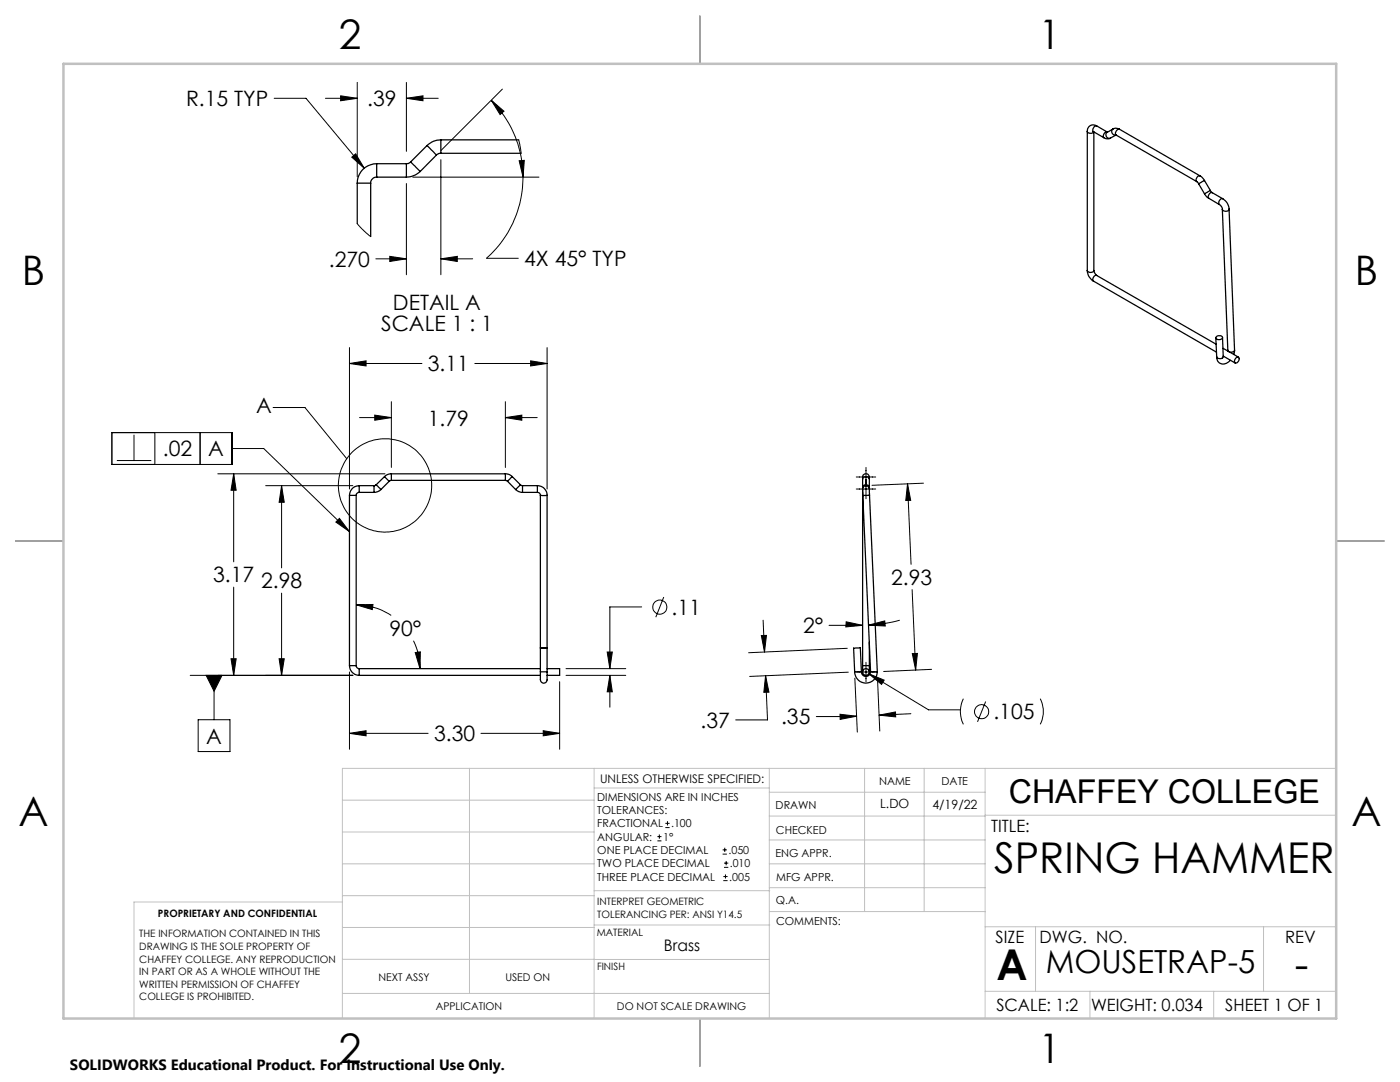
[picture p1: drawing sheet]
<svg xmlns="http://www.w3.org/2000/svg" width="279mm" height="216mm" viewBox="0 0 279 216" stroke-linecap="round" stroke-linejoin="round" font-family="sans-serif">
<g fill="none" stroke="#000" stroke-width=".2">
<path d="M54.7 19.6h6.4l11.6 14M64.9 19.6h6.4M68 19.1l3.3 .5-3.3 .5zM71.3 16.4v18.9M81.1 19.6l3.3-.5v1zM81.1 16.4v13.8M81.1 19.6h6.4M100.3 17.8l-12.3 12.2M70.2 31.4l.8-.7 1.7 2.9zM81.1 36.6v18.2M82.4 35.3h25.2M88 31.9v22.9"/>
<path d="M98 20l2.6 2.2-.8 .7zM98 20a21.9 21.9 0 0 1 6.4 15.3M103.5 27.9l.5 2.7M103.6 32.1l1-.1-.2 3.3zM104.4 35.3a21.8 21.8 0 0 1-7.3 16.2h6.3M71.3 44.6l1.5 1.6 1.2 1M75 51.6h6.1M77.8 51.2l3.3 .4-3.3 .6zM88 51.6l3.3-.4v1zM88 51.6h6.3M69.7 72.5l3.4-.5v1zM69.7 69.4v28.2"/>
<path d="M69.7 72.5h14.5M94.8 72.5h14.4M105.9 72l3.3 .5-3.3 .5zM109.2 69.4v28.2M22.3 86.3h24v6.4h-24zM23.3 91.9h6.9M26.7 86.7v5.2M30.9 86.3v6.4M39.9 86.3v6.4M43.5 94.5h33.3M46.3 89.5h6.3l17.1 16.6M46.6 94.5l.5 3.3h-1z"/>
<path d="M46.6 94.5v17.6M53 96.9h17.4M54.5 81.3h6.4l8.3 10.2M56.2 96.9l.5 3.3h-1zM56.2 96.9v16.4M71.8 83.3h6.3M74.8 82.8l3.3 .5-3.3 .6zM78.1 80.2v13.1M100.9 83.3l3.2-.5v1.1zM100.9 80.2v13.1M100.9 83.3h6.3M170.9 97.6h3.9"/>
<path d="M170.9 95.2h3.9M172.8 93.3v6.2M181.1 96.6l.7 3.2-1 .1zM181.1 96.6l.7 16M184.3 96.4l-10.3 .4M46.6 117.2v17.6M56.2 118.4v16.4M67.7 103.4l2 2.7-2.7-1.9zM132.5 119.1l-1.6 4.1M182 117.7l.7 16M41.1 134.8h3.2l-1.6 3.1zM42.7 134.8v8.8"/>
<path d="M46.1 131.4h1l-.5 3.4zM55.7 131.4h1l-.5 3.4zM69.7 134.1v15.4M70.4 134.8h-32.4M71.1 120.7l3.3-.1-.1 1zM71.1 120.7a13 13 0 0 1 7 2.1M82.5 127.8a12.5 12.5 0 0 1 1.3 5.6M82.9 130.2l1-.1-.1 3.3zM111.7 136v13.5M113 134.8h11.9M113 133.4h11.9M121.2 130.1h1l-.5 3.3z"/>
<path d="M121.7 134.8l.5 3.2h-1zM121.7 134.8v6.3M128.1 121.1h-6.4v12.3M151.9 126.8h1.1l-.4 3.3zM152.3 123.8l.3 6.3M152.8 134.8l.7 3.3h-1.1zM152.8 134.8l.4 8.9h-6.4M165.5 124.8h6.7M168.9 124.1l3.3 .7-3.4 .3zM169.1 129.4l-19.7 .8M169.3 134.1l-19.7 .9M170.6 135.3l.5 10.8"/>
<path d="M170.9 134.1h3.9M172.8 132.2v3.8M173.3 124.7l3.3-.8 .1 1zM173.4 134.4l3.1 1.3-.6 .9zM173.4 134.4l11.9 7.2h6.4M175.1 135.3l.5 10.6M179.6 123.8a28.3 28.3 0 0 1-6.3 .9M182.1 130.4h1l-.4 3.3zM185.9 133.6l-9.5 .4M192.3 139.4a5.7 5.7 0 0 0 0 5.1M196.7 140l-1.6 4M207.6 139.4a5.7 5.7 0 0 1 0 5.1"/>
<path d="M39.5 143.6h6.4v6.4h-6.4zM69.7 146.3l3.4-.5v1zM69.7 146.3h15.7M96 146.3h15.7M108.4 145.8l3.3 .5-3.3 .5zM167.6 142.5l3.4 .4-3.3 .6zM171 142.9l-8.1 .1M175.4 142.7l3.3-.6 .1 1zM181.8 142.4l-6.4 .3M131.2 167.8h.8M131.2 166.9h.8M131.6 166.5v.9"/>
<path d="M132.8 165.1h.8M132.8 164.3h.8M133.2 163.9v.8M144.2 170.4h.9M144.2 169.6h.9M144.4 175.7h.8M144.4 174.9h.8M144.5 173.1h.8M144.5 172.2h.8M144.6 169.2v.8M144.8 174.5v.8M144.9 171.8v.8"/>
<circle cx="76.8" cy="96.9" r="9.3"/>
<circle cx="131.7" cy="121.2" r="1.41"/>
<circle cx="195.9" cy="142" r="1.41"/>
</g>
<g fill="none" stroke="#000" stroke-width=".25">
<path d="M139.7 3.2v9.5M71.3 36.5h2.7M71.3 36.5v8.1M74 36.5v10.7M75.2 35.3a1.2 1.2 0 0 0-1.2 1.2M75.2 32.7a3.9 3.9 0 0 0-3.9 3.8M75.2 32.7v2.6M75.2 32.7h5.9M75.2 35.3h5.9M81.1 32.7v2.6M82 32.3l-.4 .3-.5 .1M82 32.3l1.9 1.9"/>
<path d="M83.9 34.2a4.3 4.3 0 0 1-2.8 1.1M85.2 29l1.9 1.9M85.2 29l-3.2 3.3M87.1 30.9l-3.2 3.3M88 30.6l-.5 .1-.4 .2M88 27.9a3.8 3.8 0 0 0-2.8 1.1M88 27.9v2.7M88 27.9h15.5M88 30.6h16M217 26.2a.8 .8 0 0 0 1.3 .1M217 26.2v27.8M218.1 26.2l.1 .1"/>
<path d="M218.2 26.3l2.1 1.2M218.3 26.4v27.6M218.9 25.1a1.2 1.2 0 0 0-1.3 0 1.2 1.2 0 0 0-.6 1.1M218.9 25.1a.79 .79 0 0 0-.7 1.2M218.9 25.1l2.1 1.3M220.3 27.5l.5 .2 .8-.1M221 26.4h.1M221 26.4a.75 .75 0 0 0-.7 1.1M222.1 25.8l.6-.2 .7 .2M222.1 25.8a.69 .69 0 0 0-.2 .8 .69 .69 0 0 0 .8 .4M222.1 25.8l-1.2 .6a.67 .67 0 0 0-.1 .9 .67 .67 0 0 0 .8 .3M222.7 26.9v.1"/>
<path d="M222.7 27l-1.1 .6M222.7 27l16.1 9.2M223.4 25.8a.79 .79 0 0 0-.7 1.2M223.4 25.8l16.1 9.3M238.8 36.2l.4 .5M239.2 36.7l1.2 2M239.5 35.1l.9 .9M239.5 35.1a.75 .75 0 0 0-.7 1.1M240.4 38.7l.4 .5 .5 .4M240.4 36l-1.2 .7M240.4 36l1.1 2M241.3 39.6l2 1.2"/>
<path d="M241.5 38l.4 .5M241.5 38l-1.1 .7M241.9 38.5a.75 .75 0 0 0-.6 1.1M241.9 38.5l2.1 1.2M244 39.7a2.54 2.54 0 0 1 1.3 2M244 39.7a.77 .77 0 0 0-.7 1.1M217 54a2.46 2.46 0 0 0 1.2 2.1M217 54a.74 .74 0 0 0 1.3 0M218.2 56.1l24.6 14.2M218.3 54l.6 1M218.9 55a.75 .75 0 0 0-.7 1.1M218.9 55l23.8 13.7"/>
<path d="M243.3 40.8l.5 .4 .1 .6M243.9 41.8l1.1 28.1M245.3 41.7a.75 .75 0 0 1-.7 .5 .75 .75 0 0 1-.7-.4M245.3 41.7l1.1 28.2M242.6 67.4l.2 3.8M242.7 67.3a.77 .77 0 0 1 1.3 .1 .72 .72 0 0 1-.7 .4 .72 .72 0 0 1-.6-.5zM242.8 71.2a1.39 1.39 0 0 0 .9 1.4 1.39 1.39 0 0 0 1.6-.5l.2-.2M244 67.3l.1 3.9a.71 .71 0 0 1-.6 .4 .71 .71 0 0 1-.7-.4M244.1 69.5l3.1 1.8M244.1 71l2.4 1.4M245 69.9v.2M246.4 69.9l-.2 .8"/>
<path d="M246.4 69.9a.75 .75 0 0 1-.7 .4 .75 .75 0 0 1-.7-.4M246.7 71.4a.36 .36 0 0 1 .6-.1 .36 .36 0 0 1 0 .6 .56 .56 0 0 1-.9 .4v-.4zM69.7 98.8h1.4M69.7 98.8v34M71.1 98.8v34M71.7 98.2a.6 .6 0 0 0-.6 .6M71.7 96.9a1.93 1.93 0 0 0-2 1.9M71.7 96.9v1.3M71.7 96.9h2.9M71.7 98.2h2.9M74.6 96.9v1.3M75.1 96.7l-.5 .2"/>
<path d="M75.1 96.7l.9 1M76 97.7a1.91 1.91 0 0 1-1.4 .5M76.7 95.1l1 .9M76.7 95.1l-1.6 1.6M77.7 96l-1.7 1.7M78.1 95.8l-.4 .2M78.1 94.5a1.91 1.91 0 0 0-1.4 .6M78.1 94.5v1.3M78.1 94.5h22.8M78.1 95.8h22.8M100.9 95.8l.4 .2M100.9 94.5a1.91 1.91 0 0 1 1.3 .6"/>
<path d="M100.9 94.5v1.3M101.3 96l1.6 1.7M102.2 95.1l-.9 .9M102.2 95.1l1.7 1.6M102.9 97.7a1.91 1.91 0 0 0 1.4 .5M103.9 96.7l.4 .2M103.9 96.7l-1 1M104.3 96.9v1.3M104.3 96.9h2.9M104.3 98.2h2.9M107.2 98.2l.5 .2 .1 .4M107.2 96.9a1.93 1.93 0 0 1 2 1.9"/>
<path d="M107.2 96.9v1.3M107.8 98.8h1.4M107.8 98.8v35.3M109.2 98.8v35.3M172.2 97.6v1.3M172.2 97.2v.4M172.2 95.6a.74 .74 0 0 1 .6-1.1 .74 .74 0 0 1 .7 1.1M172.2 97.6v1.2M172.2 97.2a.71 .71 0 0 1 .6-.5 .71 .71 0 0 1 .7 .5M172.2 95.6a.71 .71 0 0 1 .6-.5 .71 .71 0 0 1 .7 .5M172.2 98.8h.1M172.2 95.6v1.6"/>
<path d="M172.2 98.8v34M172.2 98.9l1.5 35.2M173.5 97.5v1.3M173.5 97.2v.3M173.5 97.5a.67 .67 0 0 0-.7-.6 .67 .67 0 0 0-.6 .7M173.5 95.6v1.6M173.5 98.8l-1.3 .1M173.5 98.8l1.6 35.3M3.1 107.9h9.6M266.7 107.9h9.5M69.7 132.8a1.93 1.93 0 0 0 2 2M69.7 132.8h1.4"/>
<path d="M71.1 132.8a.6 .6 0 0 0 .6 .6M71.7 133.4v1.4M71.7 134.8h36.1M71.7 133.4h36.1M107.8 134.1v.9a.97 .97 0 0 0 .7 1.3 1.14 1.14 0 0 0 .7-1.5v-.7M107.8 129.3h1.4zM107.8 134.1h1.4M109.2 133.4h2.5v1.4h-2.5M170.6 134.1l-.2-4.8h1.2h.1l.2 4.8M170.6 134.1h1.3M171.9 134a.92 .92 0 0 0 .9 1 .92 .92 0 0 0 .9-.9M172.2 132.8v1.3"/>
<path d="M172.2 132.8h1.3M173.5 132.8v1.3M173.5 128.2v4.6M173.7 134.1h1.3M175.1 134a2.26 2.26 0 0 1-2.3 2.3 2.26 2.26 0 0 1-2.2-2.2M139.7 203.2v9.6"/>
<circle cx="172.8" cy="134.1" r=".66"/>
</g>
<g fill="none" stroke="#c0c0c0" stroke-width=".2">
<path d="M68.3 159.7h50.3M93.7 153.3v44.9M118.6 153.3v49.9M118.6 157.2h34.9M153.5 153.3v49.9M153.5 158.1h43.1M172.5 153.3v28.6M184.4 153.3v28.6M196.6 153.3v49.9M266.7 153.3h-198.4v49.9M68.3 178.7h50.3M68.3 172.4h50.3"/>
<path d="M68.3 166h50.3M68.3 180h-41.6v23.2M118.6 177.7h35M153.5 167.6h43.1M153.5 162.8h43.1M153.5 172.4h43.1M153.5 177.1h43.1M196.6 162.7h70.1M68.3 198.2h85.2M68.3 191.4l85.2 .1M68.3 185.1h50.3M118.6 184.6h35"/>
<path d="M153.6 181.9h43M196.6 197.8h70.1M196.6 184.9h70.1M206.7 184.9v12.9M217.5 197.8v5.4M242.2 197.8v5.4M252.2 184.9v12.9"/>
</g>
<path d="M139.7 3.2v9.5M3.1 107.9h9.6M266.7 107.9h9.5M139.7 203.2v9.6" fill="none" stroke="#c0c0c0" stroke-width=".25"/>
<path d="M12.7 12.7h254v190.5h-254z" fill="none" stroke="#c0c0c0" stroke-width=".5"/>
<g fill="#000">
<path d="M67.7 103.4l2 2.7-2.7-1.9zM41.1 134.8l1.6 3.1 1.6-3.1z"/>
<path d="M121.2 130.1h1l-.5 3.3zM121.7 134.8l.5 3.2h-1zM108.4 145.8l3.3 .5-3.3 .5zM69.7 146.3l3.4-.5v1zM82.9 130.2l1-.1-.1 3.3zM71.1 120.7l3.3-.1-.1 1zM55.7 131.4h1l-.5 3.4zM56.2 96.9l.5 3.3h-1zM46.6 94.5l.5 3.3h-1zM46.1 131.4h1l-.5 3.4zM69.7 72.5l3.4-.5v1zM105.9 72l3.3 .5-3.3 .5zM100.9 83.3l3.2-.5v1.1zM74.8 82.8l3.3 .5-3.3 .6zM151.9 126.8h1.1l-.4 3.3zM152.8 134.8l.7 3.3h-1.1zM168.9 124.1l3.3 .7-3.4 .3zM173.3 124.7l3.3-.8 .1 1zM181.1 96.6l.7 3.2-1 .1zM182.1 130.4h1l-.4 3.3zM175.4 142.7l3.3-.6 .1 1zM167.6 142.5l3.4 .4-3.3 .6zM173.4 134.4l2.5 2.2 .6-.9zM103.6 32.1l1-.1-.2 3.3zM98 20l2.6 2.2-.8 .7zM68 19.1l3.3 .5-3.3 .5zM81.1 19.6l3.3-.5v1zM88 51.6l3.3-.4v1zM77.8 51.2l3.3 .4-3.3 .6zM70.2 31.4l2.5 2.2-1.7-2.9z"/>
</g>
<g font-size="8.5">
<text x="198.4" y="174.2">SPRING HAMMER</text>
<text x="198.9" y="195.5">A</text>
<text x="258.4" y="195.4">-</text>
</g>
<g font-size="8.1">
<text x="67.6" y="9.7">2</text>
<text x="207.3" y="9.7">1</text>
<text x="4.4" y="57">B</text>
<text x="270.4" y="57">B</text>
<text x="3.7" y="164.9">A</text>
<text x="269.7" y="164.9">A</text>
<text x="67.6" y="212.2">2</text>
<text x="207.3" y="212.2">1</text>
</g>
<text font-size="6.5" x="201.3" y="160.2">CHAFFEY COLLEGE</text>
<text font-size="6.3" x="208.7" y="194.1">MOUSETRAP-5</text>
<g font-size="4.2">
<text x="37.1" y="21.2">R.15 TYP</text>
<text x="73.3" y="21.2">.39</text>
<text x="65.6" y="53.2">.270</text>
<text x="104.6" y="53.1">4X 45° TYP</text>
<text x="78.4" y="61.9">DETAIL A</text>
<text x="76.1" y="66">SCALE 1 : 1</text>
<text x="85.4" y="74.1">3.11</text>
<text x="51.1" y="82.5">A</text>
<text x="85.4" y="84.9">1.79</text>
<text x="32.5" y="91.1">.02</text>
<text x="41.5" y="91.1">A</text>
<text x="42.5" y="116.2">3.17</text>
<text x="52.1" y="117.4">2.98</text>
<text x="177.8" y="116.7">2.93</text>
<text x="134" y="122.7">.11</text>
<text x="77.7" y="126.9">90°</text>
<text x="160.3" y="126.4">2°</text>
<text x="198.2" y="143.5">.105</text>
<text x="41.2" y="148.4">A</text>
<text x="86.6" y="147.9">3.30</text>
<text x="139.8" y="145.2">.37</text>
<text x="155.9" y="144.6">.35</text>
</g>
<g font-size="3.4">
<text x="197.8" y="166">TITLE:</text>
<text x="198.7" y="188.1">SIZE</text>
<text x="207.5" y="188.1">DWG. NO.</text>
<text x="256.5" y="188.2">REV</text>
<text x="198.8" y="201.7">SCALE: 1:2</text>
<text x="217.7" y="201.8">WEIGHT: 0.034</text>
<text x="244.5" y="201.7">SHEET 1 OF 1</text>
</g>
<text font-size="3.2" x="132.5" y="189.8">Brass</text>
<text font-size="3" x="14" y="213.5">SOLIDWORKS Educational Product. For Instructional Use Only.</text>
<g font-size="2.5">
<text x="175.7" y="161.3">L.DO</text>
<text x="186.1" y="161.4">4/19/22</text>
</g>
<text font-size="2.4" x="119.8" y="156.2">UNLESS OTHERWISE SPECIFIED:</text>
<g font-size="2.2">
<text x="119.2" y="159.8">DIMENSIONS ARE IN INCHES</text>
<text x="154.8" y="161.4">DRAWN</text>
<text x="175.4" y="156.6">NAME</text>
<text x="187.9" y="156.7">DATE</text>
<text x="119.2" y="162.4">TOLERANCES:</text>
<text x="119.2" y="165.1">FRACTIONAL</text>
<text x="119.2" y="167.8">ANGULAR:</text>
<text x="132.3" y="167.8">1°</text>
<text x="133.9" y="165.1">.100</text>
<text x="154.9" y="166.3">CHECKED</text>
<text x="119.2" y="170.4">ONE PLACE DECIMAL</text>
<text x="119.2" y="173.1">TWO PLACE DECIMAL</text>
<text x="145.4" y="170.4">.050</text>
<text x="145.7" y="173.1">.010</text>
<text x="154.8" y="171">ENG APPR.</text>
<text x="119.2" y="175.7">THREE PLACE DECIMAL</text>
<text x="145.5" y="175.7">.005</text>
<text x="154.9" y="175.7">MFG APPR.</text>
<text x="154.9" y="180.4">Q.A.</text>
<text x="154.9" y="184.6">COMMENTS:</text>
</g>
<g font-size="2.1">
<text x="75.5" y="195.7">NEXT ASSY</text>
<text x="100.9" y="195.7">USED ON</text>
<text x="86.9" y="201.5">APPLICATION</text>
<text x="123.1" y="201.6">DO NOT SCALE DRAWING</text>
</g>
<g font-size="2">
<text x="31.5" y="182.9">PROPRIETARY AND CONFIDENTIAL</text>
<text x="119.2" y="180.6">INTERPRET GEOMETRIC</text>
<text x="119.2" y="183.1">TOLERANCING PER: ANSI Y14.5</text>
<text x="27.8" y="187">THE INFORMATION CONTAINED IN THIS</text>
<text x="27.8" y="189.5">DRAWING IS THE SOLE PROPERTY OF</text>
<text x="119.1" y="186.7">MATERIAL</text>
<text x="27.8" y="192.1">CHAFFEY COLLEGE. ANY REPRODUCTION</text>
<text x="27.8" y="194.6">IN PART OR AS A WHOLE WITHOUT THE</text>
<text x="27.8" y="197.1">WRITTEN PERMISSION OF CHAFFEY</text>
<text x="119.1" y="193.5">FINISH</text>
<text x="27.8" y="199.6">COLLEGE IS PROHIBITED.</text>
</g>
</svg>
